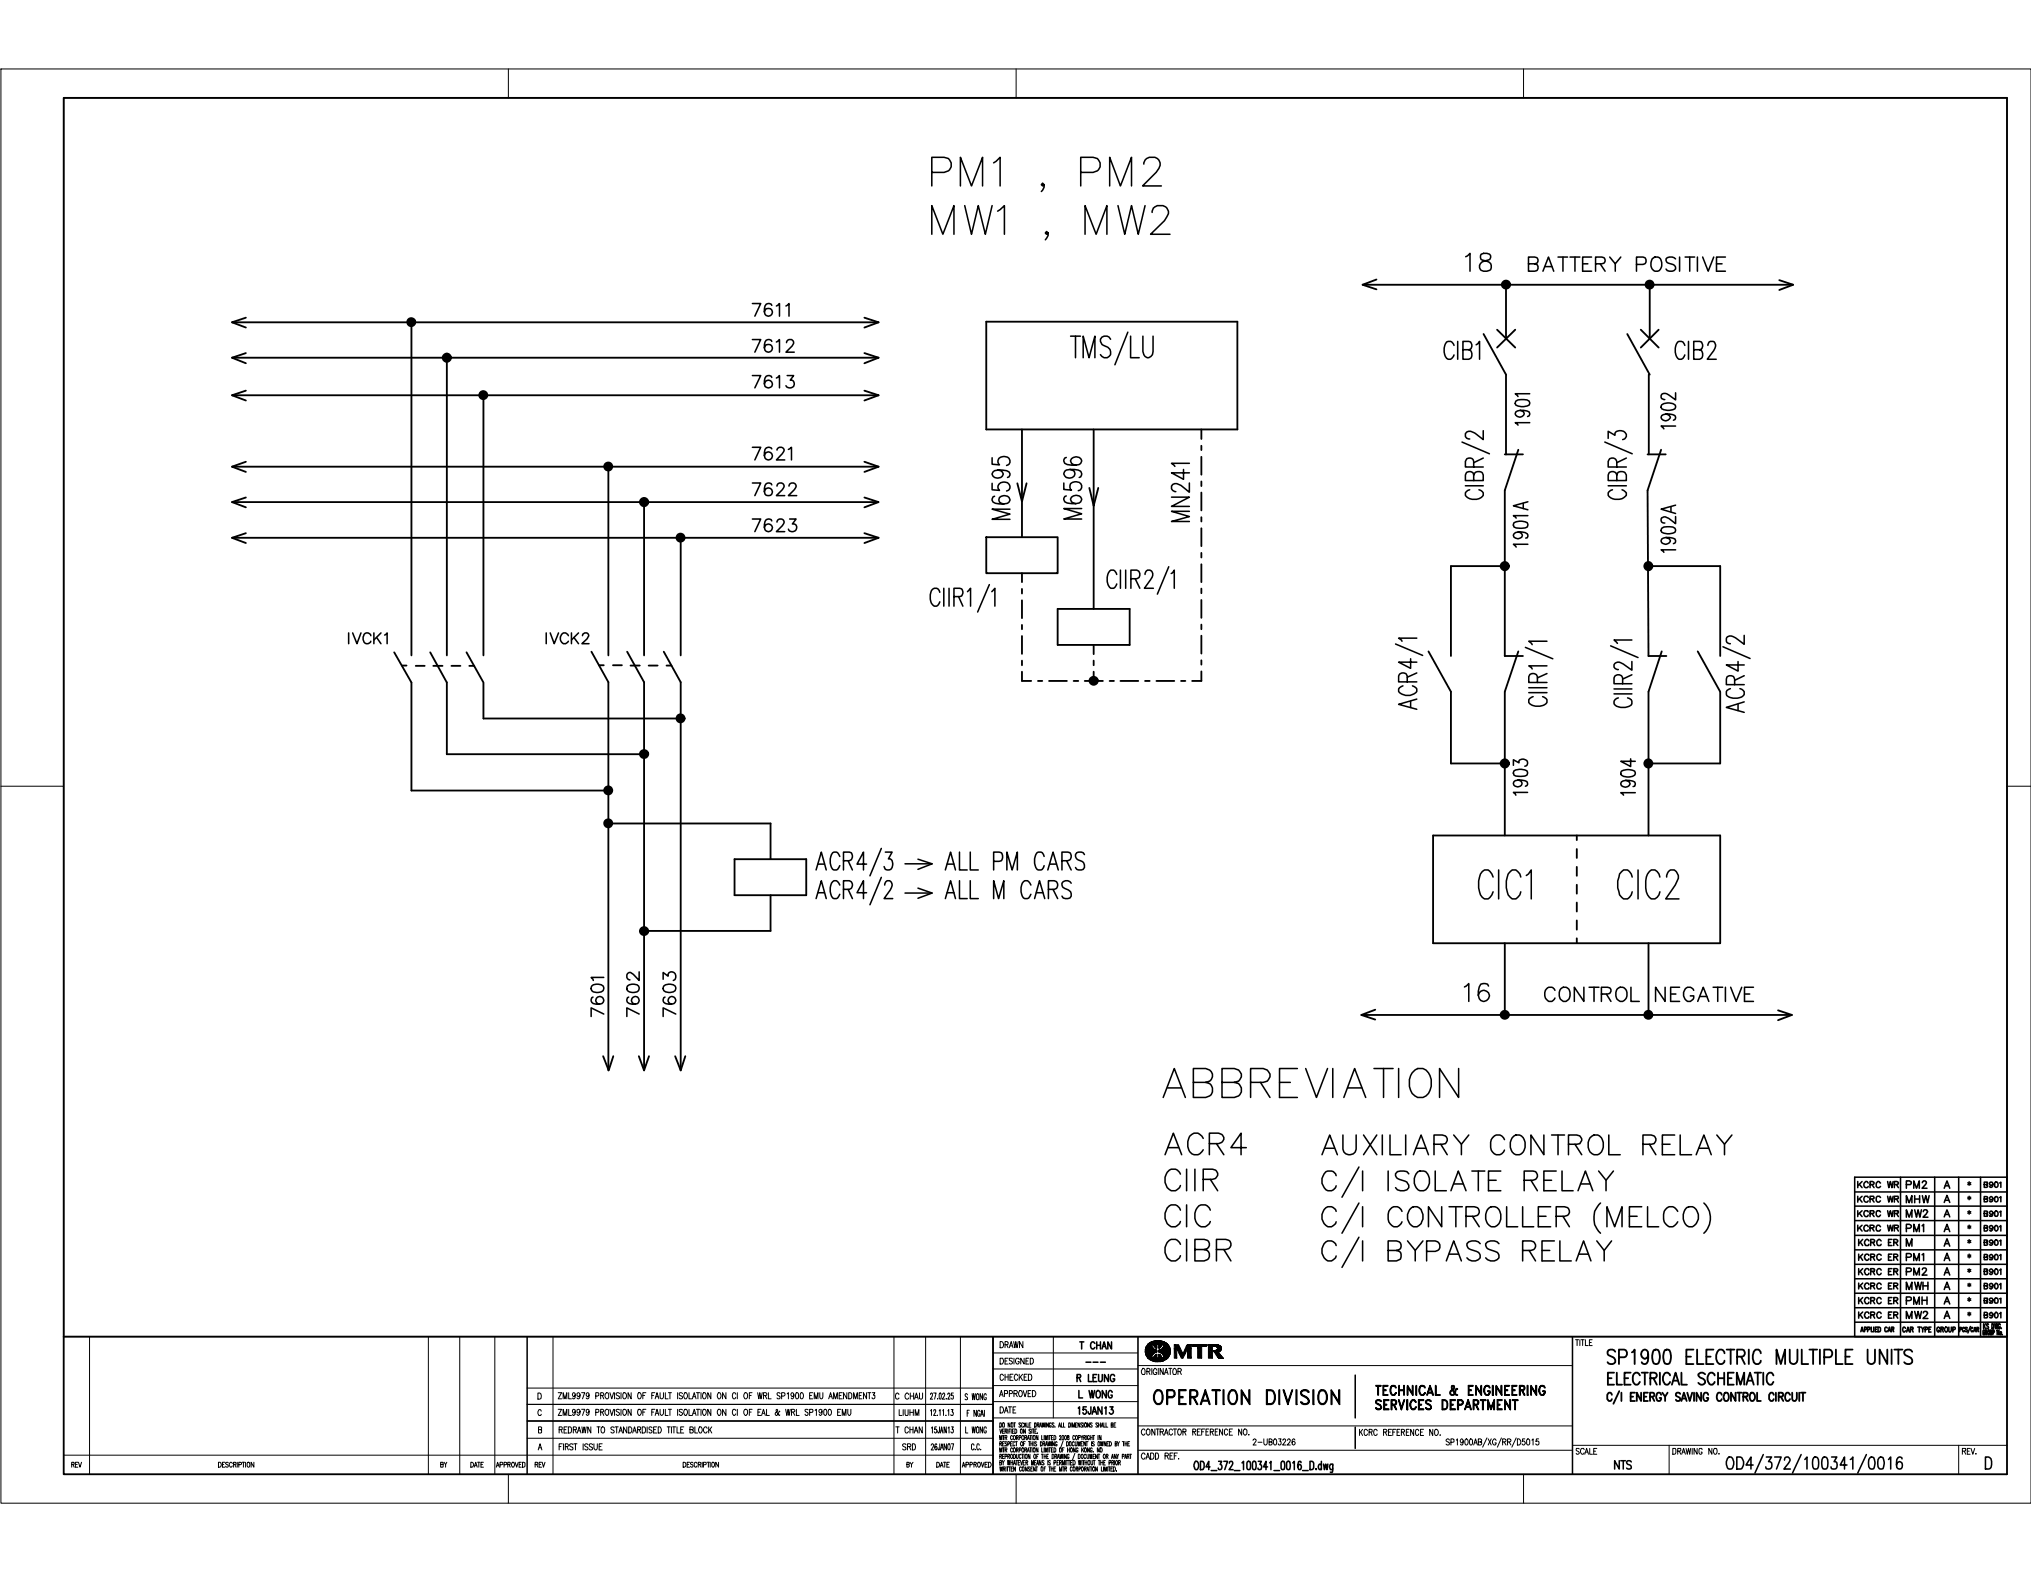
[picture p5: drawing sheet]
<svg xmlns="http://www.w3.org/2000/svg" width="279mm" height="216mm" viewBox="0 0 279 216" stroke-linecap="round" stroke-linejoin="round" font-family="sans-serif">
<g fill="none" stroke="#000" stroke-width=".25">
<path d="M8.8 13.5h267.3v189.2h-267.3zM187.5 39.2h59.2M207.2 39.2v7.4M226.9 39.2v7.4M31.9 54.4h89M31.9 49.2h89M31.9 44.3h89M33.8 53.7l-1.9 .7 1.9 .7M56.6 44.3v45.8M61.5 49.2v40.9M66.5 54.4v35.7M118.9 53.7l2 .7-2 .7"/>
<path d="M135.7 44.2h34.5v14.9h-34.5zM140.6 59.1v14.8M150.5 59.1v24.6M165.3 59.1v1.3M204.1 45.9l3.1 5.6v11M223.9 45.9l3 5.6M225.7 45.3l2.5 2.5M226.8 51.5v11M228.2 45.3l-2.5 2.5M31.9 74h89M31.9 64.2h89M31.9 69h88.9"/>
<path d="M33.8 63.5l-1.9 .7 1.9 .7M83.7 64.2v25.9M88.6 69v21.1M93.6 74v16.1M118.9 63.5l2 .7-2 .7M135.7 73.9h9.8v4.9h-9.8zM140 66.5l.6 2.5 .6-2.5M140.6 78.8v1.3M207 77.9h-7.4v12.3M207 62.5h2.5M208.9 61.8l-1.9 5.6v22.8h2.5M226.7 62.5h2.5"/>
<path d="M226.8 77.9h9.8v12.3M228.5 61.8l-1.8 5.6 .1 22.8h2.4M54.2 89.7l2.4 4.2v14.8h27.1M55.3 91.5h.6M59.2 89.7l2.3 4.2v9.8h27.1M59.6 91.6h1.3M64.2 89.7l2.3 4.2v4.9h27.1M64.6 91.6h.6M81.4 89.6l2.3 4.2v53.4M82.4 91.5h.7M86.3 89.6l2.3 4.2v53.4M86.7 91.5h1.3"/>
<path d="M91.3 89.6l2.3 4.2v53.4M91.7 91.5h.7M145.5 83.7h9.9v5h-9.9zM150.5 88.7v1.3M196.5 89.6l3.1 5.5v9.9h7.4M208.9 89.6l-1.9 5.5v19.8M228.6 89.6l-1.8 5.5v19.8M233.6 89.6l3 5.5v9.9h-9.8M83.7 113.2h22.3M197.1 114.9h39.5v14.8h-39.5zM216.9 114.9v.6M88.6 128h17.4"/>
<path d="M189.2 138.9l-1.9 .7M207 129.7v9.9M216.9 129v.7M226.8 129.7v9.9M246.5 139.6h-59.2l1.9 .6M83 145.2l.7 2 .7-2M87.9 145.2l.7 2 .7-2M92.9 145.2l.7 2 .7-2M8.8 183.8h267.3"/>
</g>
<g fill="none" stroke="#000" stroke-width=".38">
<path d="M226.8 39l.1-.1 .2 .1v.3h-.3l-.1-.1zM56.4 44.1h.3l.1 .2-.1 .2h-.1h-.2zM66.3 54.2l.2-.1 .1 .1 .1 .2-.1 .1h-.3zM83.5 64h.3v.3l-.1 .1-.2-.1-.1-.2zM93.4 73.8l.3-.1 .2 .3-.1 .1h-.4zM93.4 98.6h.3l.2 .2-.1 .2h-.4zM83.5 113h.3v.4l-.1 .1-.2-.1-.1-.2zM83.5 108.5h.2h.1v.4h-.3l-.1-.2zM226.6 139.4l.2-.1 .1 .1v.3h-.3l-.1-.1z"/>
<circle cx="207.2" cy="39.1" r=".25"/>
<circle cx="207.2" cy="39.1" r=".49"/>
<circle cx="226.9" cy="39.1" r=".49"/>
<circle cx="56.6" cy="44.3" r=".49"/>
<circle cx="61.5" cy="49.2" r=".25"/>
<circle cx="61.5" cy="49.2" r=".5"/>
<circle cx="66.5" cy="54.3" r=".49"/>
<circle cx="83.7" cy="64.2" r=".49"/>
<circle cx="88.6" cy="69" r=".25"/>
<circle cx="88.6" cy="69" r=".5"/>
<circle cx="93.6" cy="73.9" r=".49"/>
<circle cx="207" cy="77.8" r=".25"/>
<circle cx="207" cy="77.9" r=".5"/>
<circle cx="226.8" cy="77.8" r=".24"/>
<circle cx="226.8" cy="77.9" r=".49"/>
<circle cx="93.6" cy="98.8" r=".49"/>
<circle cx="150.5" cy="93.6" r=".49"/>
<circle cx="83.7" cy="113.2" r=".49"/>
<circle cx="83.7" cy="108.7" r=".49"/>
<circle cx="88.6" cy="103.7" r=".25"/>
<circle cx="88.6" cy="103.7" r=".49"/>
<circle cx="226.8" cy="105" r=".24"/>
<circle cx="226.8" cy="105" r=".49"/>
<circle cx="88.6" cy="128" r=".25"/>
<circle cx="88.6" cy="128" r=".49"/>
<circle cx="207" cy="139.6" r=".25"/>
<circle cx="207" cy="139.6" r=".49"/>
<circle cx="226.8" cy="139.6" r=".49"/>
</g>
<g fill="none" stroke="#000" stroke-width=".21">
<path d="M204 59.2v1.3a2.77 2.77 0 0 0-1.9-1.2l-.3 .1-.2 .2v.4a.56 .56 0 0 0 .6 .4M209.1 56.4a.49 .49 0 0 1 .6 .5 .64 .64 0 0 1-.7 .5 .64 .64 0 0 1-.6-.5 .89 .89 0 0 1 1.2-.5l.8 .2a.39 .39 0 0 1-.3 .7M210.4 58.1h-2l.4 .4M228.6 55.7a1.72 1.72 0 0 1 1.8 0l.1 .1-.1 .4a2.02 2.02 0 0 1-1.8 0l-.1-.2zM229.2 56.9a.58 .58 0 0 1 .6 .5 .67 .67 0 0 1-.7 .5 .67 .67 0 0 1-.6-.5 .89 .89 0 0 1 1.2-.5l.7 .2a.39 .39 0 0 1-.2 .7M230.5 58.6h-2l.4 .4M230.5 54v1l-.9-.7a.65 .65 0 0 0-1.1 .1l.1 .4 .4 .1M136.5 66.5v.9h1a.69 .69 0 0 1-.1-.8 .69 .69 0 0 1 .8-.3 .68 .68 0 0 1 .6 .3 .68 .68 0 0 1 0 .8l-.3 .1M136.5 62.9v.9l1 .1a.69 .69 0 0 1-.1-.8 .69 .69 0 0 1 .8-.3 .67 .67 0 0 1 .7 .8l-.1 .2-.3 .2M136.8 68.2l-.2 .1-.1 .3 .1 .4a2.87 2.87 0 0 0 2 .2l.3-.4a.79 .79 0 0 0-.7-.6 .79 .79 0 0 0-.8 .5l.1 .3 .6 .3M137.3 64.6l.4 .1 .3 .5a.79 .79 0 0 1-.8 .5 .79 .79 0 0 1-.7-.5l.1-.3a2.2 2.2 0 0 1 2.2 0l.1 .4-.1 .3-.2 .1M138.9 70h-2.4l2.4 .7-2.4 .7h2.4"/>
<path d="M146.3 66.4v.9l1.1 .1a.68 .68 0 0 1-.1-.9 .68 .68 0 0 1 .8-.2 .67 .67 0 0 1 .7 .8l-.2 .3-.3 .1M146.7 62.9l-.2 .1-.2 .2 .2 .5a2.94 2.94 0 0 0 2 .2l.2-.2 .1-.3a.79 .79 0 0 0-.8-.6 .79 .79 0 0 0-.7 .6l.1 .3 .6 .3M147.2 64.6h.3a.55 .55 0 0 1 .3 .8 .82 .82 0 0 1-.8 .3 .82 .82 0 0 1-.7-.6l.2-.3a2.26 2.26 0 0 1 2.2 0l.1 .5-.1 .3-.2 .1M148.8 69.9h-2.5l2.5 .8-2.5 .7h2.5M161.2 68.4h2.4l-2.4 1.2h2.4M163.6 70.3h-2.4l2.4 .7-2.4 .7h2.4M163.6 66.4v1.3l-1.1-.9a.94 .94 0 0 0-1.2-.1l-.1 .1a.63 .63 0 0 0 .4 .8h.2M201.1 60.8l3.8 1.6M202.2 67.4a.57 .57 0 0 0-.6 .4 .57 .57 0 0 0 .3 .7 1.64 1.64 0 0 0 2.1-.4 .66 .66 0 0 0-.5-.7M202.7 64.2v-.7a.58 .58 0 0 0-.5-.5 .58 .58 0 0 0-.6 .5v.7h2.4M204 63l-1.3 .6M208.9 73.2a.49 .49 0 0 1 .4 .7 .67 .67 0 0 1-1.1-.3 .89 .89 0 0 1 1.1-.4l.8 .2 .1 .3-.1 .3h-.2"/>
<path d="M210.2 74.8h-2l.4 .4M220.8 60.8l3.7 1.6M221.2 60.3v-1l1 .6v-.3a.87 .87 0 0 1 .9-.4 .87 .87 0 0 1 .6 .8l-.2 .4-.3 .1M221.8 67.4a.57 .57 0 0 0-.6 .4 .57 .57 0 0 0 .4 .7 1.71 1.71 0 0 0 2.1-.4 .74 .74 0 0 0-.6-.7M222.4 64.2v-.7a.61 .61 0 0 0-.6-.5 .61 .61 0 0 0-.6 .5v.7h2.5M223.7 63l-1.3 .6M228.6 72.6a2.02 2.02 0 0 1 1.8 0l.1 .3-.1 .3a2.02 2.02 0 0 1-1.8 0l-.1-.2zM229.2 73.9a.47 .47 0 0 1 .5 .2 .47 .47 0 0 1 0 .5 .67 .67 0 0 1-1.2-.3 .89 .89 0 0 1 1.2-.4l.7 .2 .1 .4-.1 .2-.2 .1M230.5 75.6h-2l.4 .3M193 94.3a.59 .59 0 0 0-.5 .9 1.67 1.67 0 0 0 2.4-.1 .66 .66 0 0 0-.6-.8M193.6 93.8v-.8a.62 .62 0 0 0-.6-.5 .62 .62 0 0 0-.6 .5v.8h2.5M210.3 95.2h2.5"/>
<path d="M210.3 94.6h2.5M210.9 95.8a.61 .61 0 0 0-.5 1 1.8 1.8 0 0 0 2.4-.2 .67 .67 0 0 0-.6-.8M211.5 93.9v-.9a.62 .62 0 0 0-.6-.4 .62 .62 0 0 0-.6 .4v.9h2.5M212.8 92.6l-1.3 .6M237 88.9l3.7 1.7M238 94.7l-.4 .3-.1 .5a1.68 1.68 0 0 0 2.4 0 .67 .67 0 0 0-.5-.8M238.6 94.1v-.7a.58 .58 0 0 0-.5-.5 .58 .58 0 0 0-.6 .5v.7h2.4M239.9 92.9l-1.3 .7M239.9 87.4v1.2l-1.1-.9a.94 .94 0 0 0-1.2-.1l-.1 .6a.55 .55 0 0 0 .5 .3M124.5 118.8h3.7M126.3 118.2l1.9 .6-1.9 .7M208.8 107.3l.3 .1a.41 .41 0 0 1 .3 .3 .41 .41 0 0 1-.3 .4 .55 .55 0 0 1-.6 0 .55 .55 0 0 1-.2-.6 1.74 1.74 0 0 1 1.8 0v.4v.1l-.3 .1"/>
<path d="M210.1 109h-1.9l.3 .3M223.1 106a2.02 2.02 0 0 1 1.8 0l.1 .4a1.05 1.05 0 0 1-1.2 .4l-.7-.2-.1-.2zM223.6 107.3a.58 .58 0 0 1 .6 .5 .67 .67 0 0 1-.6 .4 .67 .67 0 0 1-.6-.5 .89 .89 0 0 1 1.1-.4l.8 .2 .1 .4-.1 .2-.2 .1M224.3 104.4v1l-1.3-.7h2M225 109h-2l.4 .3M81.6 137.1a.49 .49 0 0 0-.3 .5 .49 .49 0 0 0 .3 .4 1.28 1.28 0 0 0 1.4-.2 .53 .53 0 0 0-.3-.7 .53 .53 0 0 0-.7 .3 .53 .53 0 0 0 .5 .7M83.1 139.4l-1.8-.8v1.2M86.3 135.6a1.24 1.24 0 0 1 1.5 0 .56 .56 0 0 1-.2 .8 1.37 1.37 0 0 1-1.3-.2l-.1-.2zM86.5 137.1a.49 .49 0 0 0-.2 .7 1.49 1.49 0 0 0 1.4 .2 .53 .53 0 0 0 .1-.8 .53 .53 0 0 0-.9 .2 .53 .53 0 0 0 .5 .7M87.9 139.4l-1.7-.8v1.2M91.2 134.7v-1l.7 .5a.56 .56 0 0 1 .6-.6 .56 .56 0 0 1 .5 .8l-.1 .3-.3 .1M91.3 135.6a1.32 1.32 0 0 1 1.6 0 .54 .54 0 0 1-.3 .8 1.4 1.4 0 0 1-1.3-.2l-.1-.2z"/>
<path d="M91.5 137.1a.49 .49 0 0 0-.2 .7 1.32 1.32 0 0 0 1.6 0 .53 .53 0 0 0-.3-.7 .53 .53 0 0 0-.7 .3 .53 .53 0 0 0 .5 .7M93 139.4l-1.8-.8v1.2M124.5 122.8h3.7M126.3 122.1l1.9 .7-1.9 .7M255.1 161.9h21v21.9h-21zM255.1 179.8h21M255.1 177.8h21M255.1 175.9h21M255.1 173.9h21M255.1 171.9h21M255.1 169.9h21M255.1 167.9h21"/>
<path d="M255.1 165.9h21M255.1 163.9h21M261.5 161.9v21.9M266.1 161.9v21.9M269.5 161.9v21.9M272.5 161.9v21.9M72.5 183.8v18.9M136.6 183.8v18.9M149.4 187.3h.7M150.4 187.3h.6M151.4 187.3h.7M156.5 183.8v18.9"/>
<path d="M159 191.3l.3-.1 .4 .1a1.6 1.6 0 0 1 0 1.7h-.4a1.15 1.15 0 0 1-.3-1.7zM159 191.2a.53 .53 0 0 1 .6 0 .53 .53 0 0 1 .3 .4 1.21 1.21 0 0 1-.4 1.5 .94 .94 0 0 1-.7-1.5zM160.6 192.1l.9-.1v-.2v-.5l-.9-.1v1.9h-.1v-2h.8a.57 .57 0 0 1 .3 .6 .57 .57 0 0 1-.3 .5h-.7M162.2 191.1h1v.1h-.9v1.8h.9v.1h-1zM162.3 192.1h.4v.1h-.4M163.8 192.1l.8-.1 .1-.2-.1-.5-.8-.1v1.9h-.1v-2l.9 .1a.56 .56 0 0 1 .2 .6 .56 .56 0 0 1-.5 .4h-.5M164.2 192.2l.5 .9h.1l-.5-.9M165.3 192.7h1M165.4 192.6h.8M165.8 191.1l.7 2h-.1l-.6-1.7-.6 1.7h-.1zM166.8 191.1h1v.1h-1zM167.3 191.2v1.9v-1.9"/>
<path d="M168.3 191.1h.1v2h-.1zM169.3 191.3l.2-.1 .4 .1a1.6 1.6 0 0 1 0 1.7h-.4a1.15 1.15 0 0 1-.2-1.7zM169.3 191.2l.2-.1a.53 .53 0 0 1 .6 .5 1.21 1.21 0 0 1-.3 1.5 .94 .94 0 0 1-.8-1.5zM170.8 191.1l1 1.7v-1.7h.1v2l-1-1.7v1.7h-.1zM186.4 196.3v2.9M216.3 183.8v18.9M255.1 181.8h21M269.6 182.8h.2v-.3h-.2v.6M270.3 182.7l-.1-.2a.3 .3 0 0 0-.3 .3 .3 .3 0 0 0 .3 .3l.1-.1M270.6 182.6v-.1a.15 .15 0 0 0-.2 .1 .15 .15 0 0 0 0 .2l.2 .1v.1v.1l-.2-.1M271.1 182.4l-.4 .9M271.4 182.7v-.2a.3 .3 0 0 0-.3 .3 .3 .3 0 0 0 .2 .3l.1-.1"/>
<path d="M271.5 183.1l.2-.6 .1 .6M271.6 182.9h.2M271.9 182.8h.3v-.3h-.3v.6M272 182.8l.2 .3M272.9 182v.7M273 182.3l.1 .4M273 183l-.1-.1-.1 .1v.6l.2-.1v-.2h-.1M273.1 183.2h.2v-.3h-.2v.7M273.1 182l-.2 .5M273.2 183.2l.1 .4M273.6 182.9a.55 .55 0 0 1 0 .7 .49 .49 0 0 1 0-.7zM273.6 182.1l-.1-.1-.2 .1v.2a.26 .26 0 0 1 .2 .4l-.2-.1"/>
<path d="M273.8 182.9v.7h.2v-.7M274 182a.38 .38 0 0 1 .2 .7h-.2zM274.2 183.3l.2-.2-.1-.2h-.1v.7M274.4 182l.1 .7 .1-.7 .1 .7 .1-.7M275 182.9v.7l-.3-.7v.7M275.2 183.1a.22 .22 0 0 1 .1 .2 .22 .22 0 0 1-.1 .3zM275.2 182.2l-.1-.2a.37 .37 0 0 0-.2 .4 .37 .37 0 0 0 .2 .3l.1-.1v-.1h-.1M275.3 182.6v.1M275.4 183.5l.1 .1M183.3 201.3v1.1h-.3M242.6 200l-1.2 2.6M247.8 200l-1.2 2.6"/>
<path d="M256.8 200l-1.2 2.6"/>
</g>
<g fill="none" stroke="#000" stroke-width=".14">
<path d="M.1 9.5h279.3v197.2h-279.3zM8.8 13.5h267.3v170.3h-267.3zM69.9 9.5v4M139.8 9.5v4M209.6 9.5v4M.1 108.1h8.7M12.3 183.8v18.9M58.9 183.8v18.9M63.2 183.8v18.9M68.1 183.8v18.9M72.5 197.8h64.1M72.5 193.1h64.1"/>
<path d="M72.5 190.9h64.1M76.1 183.8v18.9M123 183.8v18.9M127.3 183.8v18.9M132.1 183.8v18.9M136.6 192.7h19.9M136.6 190.5h19.9M136.6 188.3h19.9M136.6 186.1h19.9M136.6 195h19.9M136.6 195.4h-64.1M137.5 198v-.6l.2 .6 .1-.6v.6"/>
<path d="M137.5 198.5h.3v-.2l-.1-.1h-.2v.6M137.9 197.4h.3M138 197.4v.6M138.2 198.2h-.3v.6M138.3 197.7h.2v-.3h-.2v.6M138.4 197.7l.1 .3M138.5 198.3l-.1-.1-.1 .1v.2l.2 .1v.2h-.2M138.6 198.6l.3-.1v-.2l-.1-.1h-.2v.6M139.3 198.2h-.3v.6M139.3 197.5l-.1-.1-.2 .1 .1 .5 .2-.1M139.4 197.4h.2a.35 .35 0 0 1-.1 .6l-.1-.1zM139.6 198.4l-.1-.2a.4 .4 0 0 0-.1 .6h.2v-.1"/>
<path d="M139.7 198.2h.3M139.8 197.7h.2v-.3h-.2v.6M139.8 198.2v.6M140 197.7l.1 .3M140.2 197.7h.2l.1-.3h-.3v.6M140.5 198.3a.29 .29 0 0 1 .3 .2 .29 .29 0 0 1-.2 .3 .33 .33 0 0 1-.1-.5zM140.6 197.5l.1-.1a.31 .31 0 0 1 .2 .3 .31 .31 0 0 1-.2 .3l-.2-.2zM141 197.7h.2v-.3h-.2v.6M141.1 198.2h-.3v.6M141.1 197.7l.1 .3M141.3 198l.2-.6 .1 .6M141.4 197.8h.2"/>
<path d="M141.5 198.2h.2M141.6 198.2v.6M141.6 197.4h.3M141.8 197.4v.6M141.8 198.2v.6M142 197.4v.6M142.1 198.2v.6M142.2 197.5l.1-.1 .1 .1-.1 .5a.33 .33 0 0 1-.1-.5zM142.2 198.2v.6M142.6 198.3l-.1-.1-.2 .1 .3 .4-.1 .1h-.2M142.8 197.4v.6l-.3-.6v.6M143.1 198.2a.3 .3 0 0 1 .3 .3 .3 .3 0 0 1-.3 .3z"/>
<path d="M143.3 197.4v.6h.2M143.5 198.5h.2v-.2l-.2-.1v.6M143.6 197.4v.6M143.8 198v-.6l.1 .6 .2-.6v.6M143.8 198.8l.2-.6 .1 .6M144.1 198.2l.1 .6 .2-.6v.6l.1-.6M144.2 197.4v.6M144.3 197.4h.3M144.4 197.4v.6M144.7 197.7h.1M144.7 198.2v.6M144.9 197.4h-.2v.6h.2"/>
<path d="M144.9 183.8v11.2M145 197.4h.1a.33 .33 0 0 1 .2 .3 .33 .33 0 0 1-.3 .3zM145 198.2v.6l-.2-.6v.6M145.4 198.4l-.1-.2a.33 .33 0 0 0-.1 .4 .33 .33 0 0 0 .2 .2v-.2h-.1M145.8 197.5v-.1l.2 .1-.2 .5h.2M146.1 197.4h.1a.34 .34 0 0 1 0 .6l-.1-.1zM146.3 198.1l-.4 1M146.5 197.4a.29 .29 0 0 1 .3 .3 .29 .29 0 0 1-.2 .3l-.2-.3zM146.7 198.2a.33 .33 0 0 1 .3 .3 .33 .33 0 0 1-.1 .3h-.2zM146.9 197.4v.2a.2 .2 0 0 1 .2 .2 .2 .2 0 0 1-.2 .2 .27 .27 0 0 1 0-.3 .27 .27 0 0 1 .2-.2l-.1-.1zM147.1 198.3l.1-.1a.4 .4 0 0 1 .1 .6h-.2zM147.8 198.4l-.1-.2a.31 .31 0 0 0-.2 .3 .31 .31 0 0 0 .2 .3l.1-.1"/>
<path d="M147.9 197.5l-.2-.1a.35 .35 0 0 0 0 .6l.2-.1M147.9 198.2l.1 .6h.1l.1-.1v-.5M148 197.4a.31 .31 0 0 1 .3 .3 .31 .31 0 0 1-.3 .3v-.1zM148.3 198.8v-.6l.1 .6 .2-.6v.6M148.3 197.7h.3v-.3h-.3v.6M148.7 197.4l.1 .3v.3M149 198.2h-.3v.6M149 197.4l-.2 .3M149.1 197.7l.3-.1-.1-.2h-.2v.6M149.2 197.7l.2 .3M149.4 198.2v.6l-.3-.6v.6M149.4 197.4v.6"/>
<path d="M149.4 198.2h.3M149.5 198.2v.6M149.9 197.5l-.1-.1-.2 .1v.4l.1 .1 .2-.1v-.1h-.1M150 197.7h.2M150 197.4v.6M150.2 198.2v.6M150.2 197.4v.6M150.3 197.4h.3M150.5 197.4v.6M150.5 198.3v-.1l-.2 .1v.2l.2 .1v.2h-.2M151 197.4v.6M151 198.3l.1-.1a.33 .33 0 0 1 .2 .4 .33 .33 0 0 1-.2 .2z"/>
<path d="M151.4 198.2l.1 .6 .1-.6 .1 .6 .1-.6M151.5 197.4v.6l-.3-.6v.6M152.1 198.2v.6l-.2-.6v.6M152.5 198.2h-.2v.6M152.6 198.2a.3 .3 0 0 1 .3 .3 .3 .3 0 0 1-.3 .3zM153.4 198.5h.2l.1-.2-.3-.1v.6M153.7 198.2l.1 .6M154 198.2l-.2 .3M154.4 198.2h.2M154.6 198.2v.6M154.8 198.2v.6M155 198.2v.6"/>
<path d="M155.4 198.2h-.2v.6M156.5 199.4h59.8M156.5 187.8h59.8M156.5 196.1h59.8M157.2 188.2a.5 .5 0 0 1 .2 .8 .46 .46 0 0 1-.4-.4 .46 .46 0 0 1 .2-.4zM157.8 188.6h.4v-.3l-.4-.1v.8M158 188.6l.2 .4M158.5 188.2v.8M159.1 188.4l-.1-.2a.43 .43 0 0 0-.4 .4 .43 .43 0 0 0 .4 .4l.1-.3h-.1M159.3 188.2v.8M160 188.2v.8l-.4-.8v.8M160.2 189l.2-.8 .3 .8"/>
<path d="M160.3 188.8h.3M160.8 188.2h.4M161 188.2v.8M161.4 188.3l.1-.1a.47 .47 0 0 1 .3 .4 .47 .47 0 0 1-.2 .4 .43 .43 0 0 1-.2-.7zM162.1 188.6h.3l.1-.3-.4-.1v.8M162.3 188.6l.2 .4M187 196.6v.8M187.2 196.9l.3 .5M187.5 196.6l-.5 .5M188.1 196.8a.24 .24 0 0 0-.3-.2 .24 .24 0 0 0-.1 .3v.2a.24 .24 0 0 0 .1 .3 .24 .24 0 0 0 .3-.2M188.3 196.9h.4l.1-.3h-.5v.8M188.6 196.9l.2 .5"/>
<path d="M189.4 196.8a.24 .24 0 0 0-.2-.2 .24 .24 0 0 0-.2 .3v.2a.24 .24 0 0 0 .1 .3 .24 .24 0 0 0 .3-.2M190.3 196.9h.4l.1-.3h-.5v.8M190.5 196.9l.3 .5M191 196.9h.3M191.4 196.6h-.4v.8h.4M191.6 196.9h.3M192 196.6h-.4v.8M192.2 196.9h.2M192.6 196.6h-.4v.8h.4M192.8 196.9h.3l.1-.3h-.4v.8M193 196.9l.2 .5M193.5 196.9h.2"/>
<path d="M193.8 196.6h-.3v.8h.3M194.5 196.6v.8l-.4-.8v.8M195.2 196.8a.22 .22 0 0 0-.3-.2 .22 .22 0 0 0-.2 .3v.2a.23 .23 0 0 0 .2 .3 .23 .23 0 0 0 .3-.2M195.4 196.9h.3M195.8 196.6h-.4v.8h.4M197.1 196.6v.8l-.4-.8v.8M197.4 196.6h.1a.43 .43 0 0 1 .4 .4 .43 .43 0 0 1-.4 .4 .67 .67 0 0 1-.1-.8zM198.1 197.3h.1M199.4 198l-.2-.1-.3 .1 .1 .2 .3 .1a.25 .25 0 0 1 0 .4 .25 .25 0 0 1-.4-.1M199.6 198.3h.4v-.3l-.4-.1v.8M200.4 198l.1-.1v.8M201.3 198.2l-.2 .2a.28 .28 0 0 1-.2-.3 .28 .28 0 0 1 .2-.2l.2 .3v.3l-.2 .2-.2-.1"/>
<path d="M201.6 198l.1-.1a.48 .48 0 0 1 0 .8h-.1l-.1-.4zM202.2 198l.1-.1a.48 .48 0 0 1 0 .8l-.2-.4zM202.7 198.7l.3-.8 .2 .8M202.8 198.4h.3M203.4 198.3l.4-.1v-.2l-.1-.1h-.3v.8l.4-.1v-.2l-.1-.1M204.6 197.7l-.6 1.3M204.7 197.9l.4 .8M205.1 197.9l-.4 .8M205.8 198.1l-.1-.2a.43 .43 0 0 0-.4 .4 .43 .43 0 0 0 .4 .4l.1-.2v-.1h-.1M206.5 197.7l-.5 1.3M206.7 198.3l.4-.1v-.2l-.4-.1v.8M206.9 198.3l.3 .4"/>
<path d="M207.4 198.3l.4-.1v-.2l-.4-.1v.8M207.6 198.3l.3 .4M208.6 197.7l-.6 1.3M208.7 197.9a.43 .43 0 0 1 .5 .4 .43 .43 0 0 1-.5 .4zM209.8 197.9h-.3v.3a.27 .27 0 0 1 .3 .2 .27 .27 0 0 1-.2 .3l-.2-.2M210 198l.2-.1a.48 .48 0 0 1 0 .8l-.2-.2zM210.7 198l.2-.1v.8M211.7 197.9h-.3l-.1 .3a.25 .25 0 0 1 .3 .1 .25 .25 0 0 1 0 .3 .25 .25 0 0 1-.3 0v-.1M216.3 198.8h59.8M229.6 198.8v3.9M230.8 199.6l.4-.1v-.3h-.4v.8M231 199.6l.2 .4"/>
<path d="M231.4 200l.2-.8 .3 .8M231.5 199.7h.3M231.9 199.2l.2 .8 .2-.8 .2 .8 .1-.8M232.8 199.2v.8M233.5 199.2v.8l-.5-.8v.8M234.1 199.3a.22 .22 0 0 0-.2-.1 .22 .22 0 0 0-.2 .3v.2a.22 .22 0 0 0 .2 .3 .22 .22 0 0 0 .2-.3h-.1M235.5 199.2v.8l-.4-.8v.8M235.8 199.2h.1a.43 .43 0 0 1 .3 .3 .43 .43 0 0 1-.1 .4v.1a.47 .47 0 0 1-.3-.8zM236.4 199.9h.1zM269.5 198.8v3.9M8.8 200.1h127.8M69.9 202.7v4"/>
<path d="M139.8 202.7v4M209.6 202.7v4"/>
</g>
<text font-size="14.8" x="100.5" y="122.2">¢</text>
<text font-size="10.3" x="255.8" y="185.5">----</text>
<text font-size="9.6" x="255.3" y="169.3">.....</text>
<g font-size="9">
<text x="255.3" y="163.3">.....</text>
<text x="255.3" y="165.4">.....</text>
<text x="255.3" y="167.4">.....</text>
</g>
<g font-size="8.3">
<text x="60.3" y="201.8">.</text>
<text x="124.5" y="201.8">. ~·</text>
</g>
<g font-size="7.7">
<text x="272.7" y="165.4">...</text>
<text x="272.7" y="179.2">...</text>
</g>
<text font-size="7.5" x="276.1" y="110.2">-</text>
<text font-size="7.1" x="186.1" y="193">I</text>
<g font-size="5.8">
<text x="127.9" y="25.7">PM1</text>
<text x="143.1" y="28.9">'</text>
<text x="148.4" y="25.7">PM2</text>
<text x="127.9" y="32.3">MW1</text>
<text x="143.6" y="35.7">'</text>
<text x="149" y="32.3">MW2</text>
<text x="118.7" y="51.3">-</text>
<text x="118.7" y="76">-</text>
<text x="203.2" y="123.8">CIC1</text>
<text x="222.4" y="123.8">CIC2</text>
<text x="244.4" y="141.5">-</text>
<text x="159.9" y="151">ABBREVIATION</text>
</g>
<g font-size="5.6">
<text x="32.5" y="51.3">-</text>
<text x="32.5" y="76">-</text>
</g>
<g font-size="5.3">
<text x="209.6" y="91.9">'-</text>
<text x="221.3" y="91.7">'-</text>
</g>
<text font-size="5.1" x="191.8" y="91.4">'-</text>
<text font-size="4.8" x="137.2" y="202.5">- - :</text>
<g font-size="4.7">
<text x="221.9" y="97.5">u</text>
<text x="189.1" y="193">~iiU:ig\M:C~~RING</text>
</g>
<g font-size="4.5">
<text x="147.1" y="49.4">TMS/LU</text>
<text x="207" y="105.2">.,...,</text>
<text x="272.7" y="174.8">...,</text>
</g>
<g font-size="4.4">
<text x="160.1" y="158.9">ACR4</text>
<text x="160" y="163.9">CIIR</text>
<text x="160" y="168.8">CIC</text>
<text x="160" y="173.6">CIBR</text>
</g>
<g font-size="4">
<text x="201.4" y="37.4">18</text>
<text x="118.8" y="44.6">-</text>
<text x="161" y="65.7">~I</text>
<text x="118.8" y="69.3">-</text>
<text x="165" y="70">I</text>
<text x="165" y="75.3">I</text>
<text x="127.8" y="83.6">CIIRl/1</text>
<text x="152.1" y="81.1">CIIR2/1</text>
<text x="165" y="80.2">I</text>
<text x="140.3" y="85.2">I</text>
<text x="165" y="85.1">I</text>
<text x="165" y="90">I</text>
<text x="140.3" y="90.1">I</text>
<text x="112.1" y="119.8">ACR4/3</text>
<text x="129.9" y="119.8">ALL PM CARS</text>
<text x="112.1" y="123.7">ACR4/2</text>
<text x="129.9" y="123.7">ALL</text>
<text x="140.3" y="123.7">CARS</text>
<text x="201.2" y="137.8">16</text>
<text x="181.7" y="158.9">AUXILIARY CONTROL RELAY</text>
<text x="181.6" y="164.2">C/1</text>
<text x="190.7" y="163.9">ISOLATE RELAY</text>
<text x="181.6" y="169.1">C/1</text>
<text x="181.6" y="173.8">C/1</text>
<text x="190.8" y="173.6">BYPASS RELAY</text>
<text x="190.8" y="168.8">CONTROLLER</text>
<text x="219" y="168.8">(MELCO)</text>
<text x="128" y="200.8">'&quot;''&quot;</text>
</g>
<g font-size="3.8">
<text x="56.9" y="92.5">-</text>
<text x="61.9" y="92.5">-</text>
<text x="84.1" y="92.5">-</text>
<text x="89" y="92.5">-</text>
<text x="272.7" y="170.8">...,</text>
<text x="272.7" y="172.8">...,</text>
</g>
<g font-size="3.7">
<text x="198.5" y="49.1">CIB11</text>
<text x="230.3" y="49.1">CIB2</text>
</g>
<g font-size="3.6">
<text x="32.9" y="46">-</text>
<text x="32.9" y="70.7">-</text>
<text x="127.9" y="193.7">&quot;&quot;&quot;</text>
</g>
<text font-size="3.5" x="244.5" y="40.3">&gt;</text>
<text font-size="3.4" x="192.3" y="92">v</text>
<text font-size="3.3" x="9.7" y="202.9">&quot;&quot;</text>
<g font-size="3.2">
<text x="103.3" y="43.6">7611</text>
<text x="103.3" y="48.6">7612</text>
<text x="103.3" y="53.5">7613</text>
<text x="103.3" y="63.4">7621</text>
<text x="103.3" y="68.3">7622</text>
<text x="103.3" y="73.2">7623</text>
<text x="81.2" y="136.6">5</text>
<text x="212.3" y="137.8">CONTROL</text>
</g>
<text font-size="3.1" x="221" y="187.7">SP1900 ELECTRIC MULTIPLE UNITS</text>
<g font-size="3">
<text x="210.1" y="37.4">BATTERY POSITIVE</text>
<text x="237.3" y="92.5">v</text>
<text x="136.5" y="123.7">M</text>
<text x="227.5" y="137.8">NEGATIVE</text>
<text x="174" y="193">DIVISION</text>
<text x="124.1" y="199.5">SRD</text>
<text x="157" y="201.6">C\DD REF.</text>
<text x="269.9" y="200.1">REV.</text>
</g>
<g font-size="2.9">
<text x="201.4" y="66.2">m</text>
<text x="208" y="70.5">&lt;</text>
<text x="221" y="66.2">m</text>
<text x="228.3" y="71">&lt;</text>
</g>
<g font-size="2.8">
<text x="208.2" y="56">5</text>
<text x="208" y="72.8">5</text>
<text x="157.4" y="187.1">.MTR</text>
<text x="220.9" y="190.6">ELECTRICAL SCHEMATIC</text>
</g>
<g font-size="2.6">
<text x="229.5" y="201.6">I</text>
<text x="237.3" y="201.6">0D4/372/100341 /0016</text>
<text x="272.9" y="202.2">0</text>
</g>
<text font-size="2.5" x="146.2" y="68.8">~I</text>
<g font-size="2.4">
<text x="47.7" y="88.6">IVCK1</text>
<text x="75" y="88.6">IVCK2</text>
<text x="140.4" y="93">L ___________</text>
</g>
<g font-size="2.3">
<text x="187.8" y="40">E</text>
<text x="192.2" y="97.7">&lt;C</text>
<text x="237.3" y="98.1">&lt;C</text>
<text x="220.9" y="192.8">C/1 ENERGY SIMIIG</text>
</g>
<g font-size="2.1">
<text x="216.7" y="118.1">I</text>
<text x="216.7" y="120.6">I</text>
<text x="216.7" y="123">I</text>
<text x="216.7" y="125.5">I</text>
<text x="216.7" y="128">I</text>
<text x="86.1" y="135">N</text>
<text x="133.6" y="199.5">c.c</text>
</g>
<g font-size="2">
<text x="221.9" y="94.1">0:::</text>
<text x="235.9" y="192.8">&lt;DIIRIIL aRCUr</text>
</g>
<g font-size="1.8">
<text x="163.8" y="93">_J</text>
<text x="267.3" y="163.7">A</text>
<text x="267.3" y="165.6">A</text>
<text x="267.3" y="167.6">A</text>
<text x="270.6" y="163.7">•</text>
<text x="270.6" y="165.6">•</text>
<text x="270.6" y="167.6">•</text>
<text x="267.3" y="169.6">A</text>
<text x="267.3" y="171.6">A</text>
<text x="267.3" y="173.7">A</text>
<text x="270.6" y="169.6">•</text>
<text x="270.6" y="171.6">•</text>
<text x="270.6" y="173.7">•</text>
<text x="267.3" y="175.6">A</text>
<text x="267.3" y="177.5">A</text>
<text x="267.3" y="179.6">A</text>
<text x="270.6" y="175.6">•</text>
<text x="270.6" y="177.5">•</text>
<text x="270.6" y="179.6">•</text>
<text x="267.3" y="181.6">A</text>
<text x="270.6" y="181.6">•</text>
</g>
<g font-size="1.7">
<text x="262.1" y="163.6">PM2</text>
<text x="262.1" y="165.5">MHW</text>
<text x="262.1" y="167.6">MW2</text>
<text x="255.5" y="173.5">KCRC ER</text>
<text x="262.1" y="171.4">M</text>
<text x="262.1" y="169.5">PM1</text>
<text x="262.1" y="173.5">PM1</text>
<text x="255.5" y="175.4">KCRC ER</text>
<text x="255.5" y="177.4">ICORCER</text>
<text x="255.5" y="179.4">ICORCER</text>
<text x="262.1" y="175.5">PM2</text>
<text x="262.1" y="179.5">PMH</text>
<text x="262.1" y="177.5">MWH</text>
<text x="148.4" y="185.7">Tawt</text>
<text x="255.5" y="181.4">ICORCER</text>
<text x="262.1" y="181.4">MW2</text>
<text x="148" y="190.2">R LflllG</text>
<text x="148.1" y="194.6">15JIIU3</text>
<text x="148.2" y="192.4">LUC</text>
<text x="164.1" y="201.6">oot..372..1111134LII01B llAM</text>
<text x="222" y="202.2">N1S</text>
</g>
<g font-size="1.4">
<text x="165.1" y="62.1">I</text>
<text x="165.1" y="71.9">I</text>
<text x="165.1" y="76.8">I</text>
<text x="140.4" y="81.8">I</text>
<text x="165.1" y="81.7">I</text>
<text x="140.4" y="86.7">I</text>
<text x="165.1" y="86.7">I</text>
<text x="140.4" y="91.6">I</text>
<text x="150.3" y="91.6">I</text>
<text x="165.1" y="91.5">I</text>
<text x="137.5" y="185.4">DRAWN</text>
<text x="137.5" y="189.9">CHECKED</text>
<text x="73.9" y="192.4">D</text>
<text x="73.9" y="194.7">C</text>
<text x="76.7" y="192.4">ZML9979 PROVISION OF FAULT ISOLATION ON Cl OF WRL SP1900 EMU AMENDMENTJ</text>
<text x="76.7" y="194.7">ZML9979 PROVISION OF FAULT ISOLATION ON Cl OF EAL &amp; WRL SP1900 EMU</text>
<text x="137.5" y="194.4">DATI</text>
<text x="157" y="197.4">CONTRACTOR REFERENCE NO.</text>
<text x="74" y="199.5">A</text>
<text x="76.9" y="199.5">FIRSTISSUE</text>
</g>
<g font-size="1.3">
<text x="272.8" y="169.4">BIOi</text>
<text x="216.6" y="185.1">111lE</text>
<text x="137.5" y="187.6">DESIGNED</text>
<text x="74" y="197.1">8</text>
<text x="76.9" y="197.1">REDRAWNTOSTN-JDARDISEDTIT1£8LOCK</text>
<text x="123.1" y="192.4">CCHAIJ</text>
<text x="123.2" y="197.1">TCHAN</text>
<text x="123.6" y="194.7">LIUHM</text>
<text x="127.9" y="194.7">12.11.13</text>
<text x="132.7" y="197.1">LI/ONG</text>
<text x="133" y="194.8">FN~</text>
<text x="137.4" y="192.1">APPROVED</text>
<text x="172.3" y="198.8">2UB03226</text>
<text x="216.7" y="200.1">SC\LE</text>
</g>
<g font-size="1.2">
<text x="128.1" y="197.1">1~13</text>
<text x="132.7" y="192.4">Slll[]NG</text>
<text x="30" y="201.8">DESCRIF'llON</text>
<text x="68.2" y="201.8">ll'PllMD</text>
<text x="73.6" y="201.8">RE.V</text>
<text x="93.9" y="201.8">DESCRl&quot;IION</text>
<text x="132.3" y="201.8">IIPPRO\IED</text>
</g>
<g font-size="1.1">
<text x="137.4" y="196.6">11,,r:.-111.-HLE</text>
<text x="64.7" y="201.8">MC</text>
</g>
</svg>
